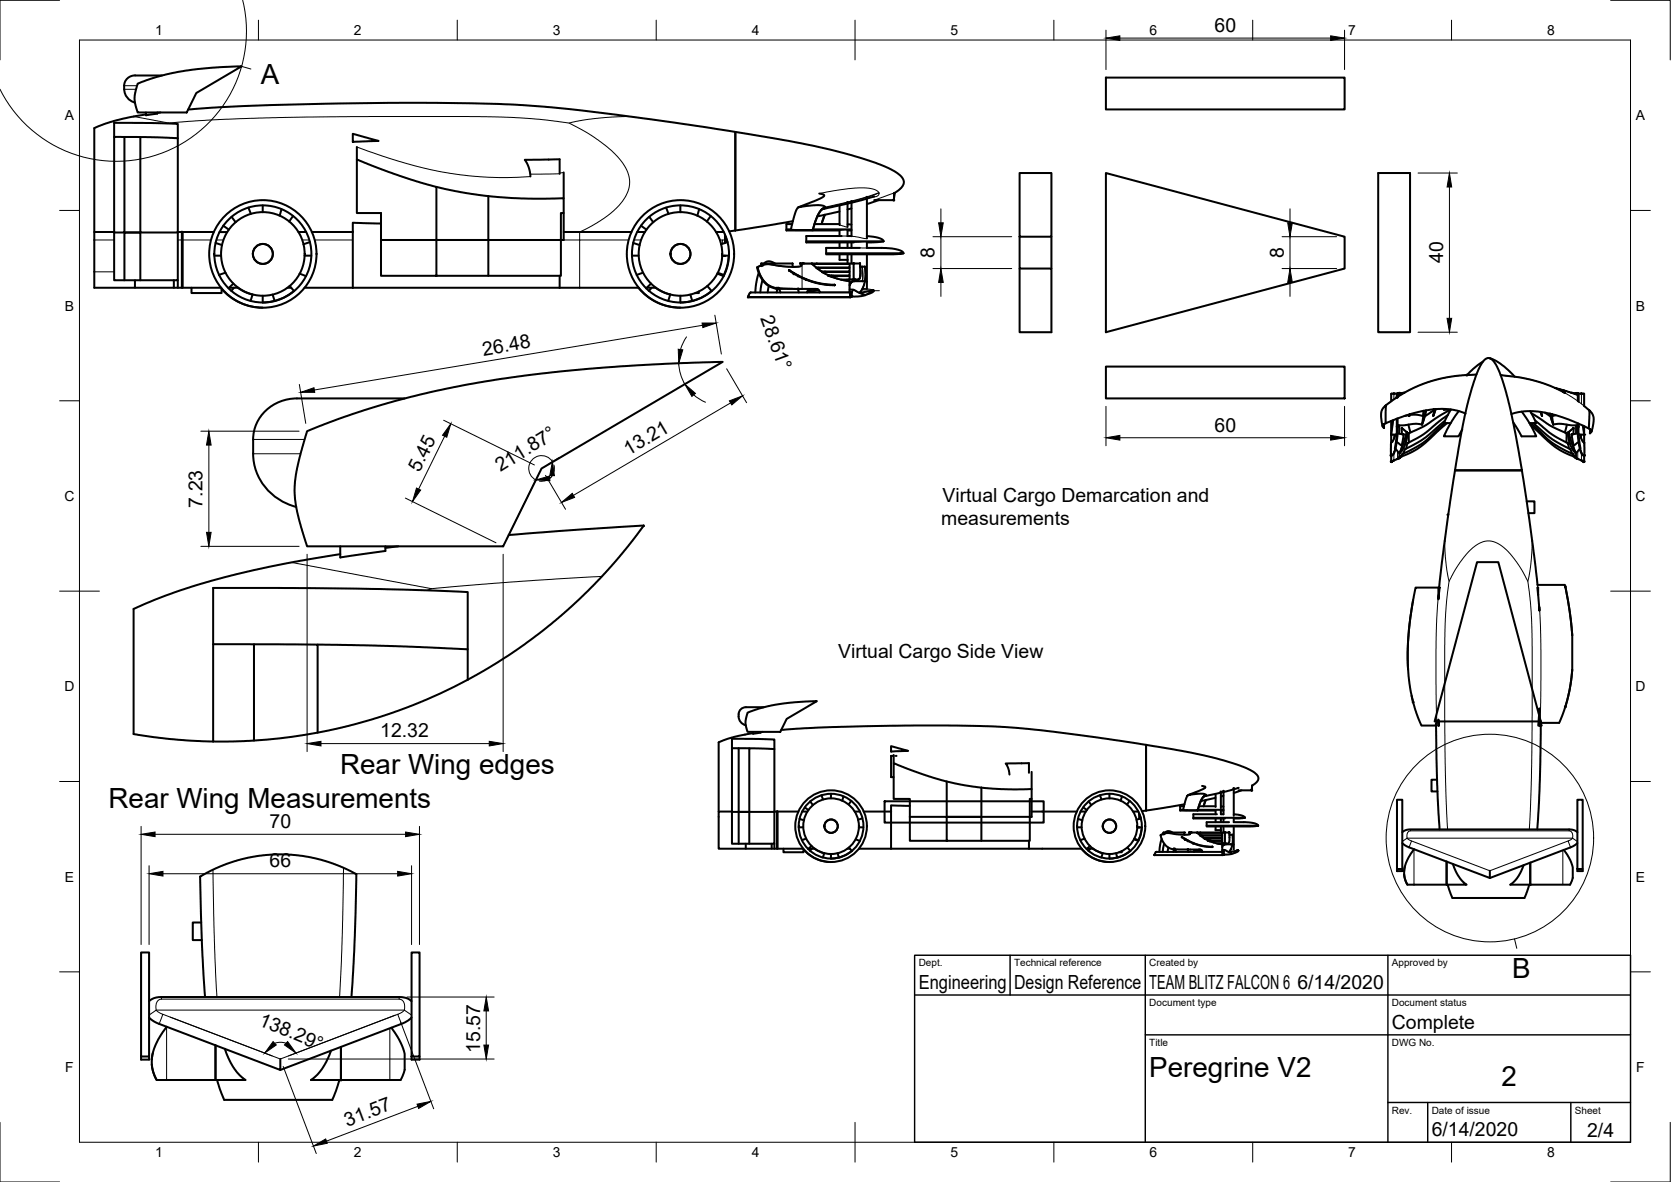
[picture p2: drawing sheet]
<svg xmlns="http://www.w3.org/2000/svg" width="420mm" height="297mm" viewBox="0 0 420 297" stroke-linecap="round" stroke-linejoin="round" font-family="sans-serif">
<!-- layer: Visible -->
<g fill="none" stroke="#000" stroke-width=".51">
<path d="M34 19h6.7M34 19a2.69 2.69 0 0 0-2.8 2.5M278.1 19.5h60v8h-60zM28.7 34.4h2.6v24h-2.6zM28.7 34.4v-3.5h9l7 .2v3.6M31.2 21.5a3.7 3.7 0 0 0 2.7 4.3M31.3 34.4h4M34.6 21l6-2 5.8-1.2 7.1-.8 7.2-.3-11.3 6.7-2.5 4.9h-12.3l-.8-3.4 .2-1.5zM35.3 34.4l9.4 .3v23.7h-9.4zM36.7 28.3v.7l2.8-.4v-.3M36.7 28.8l-7.2 1.4-3.4 1-2.4 1v26.1M40.3 28.3l-.8 .1"/>
<path d="M47.3 27.5l13.9-.8 24.3-.7 20.9-.2 19.1 .3 6 .3 11.3 1 25.5 3.2a176.6 176.6 0 0 1 16.6 2.7v24.6M88.7 33.6l6.5 1.8-6.5 .3zM89.7 36.9v3.2M28.7 58.3h-5v14h31.9M28.7 58.4v12h16v-12M31.3 58.4h4M44.7 58.3h1M45.9 58.3v14M45.9 58.3l-.2-.1v14.1M45.9 58.3h7.8M55.2 58.3h1.9M56.1 56.7l1.4 1"/>
<path d="M58.2 54.5l1 1.3M62.5 52.2l.6 1.5M66.1 51.6v1.7M70.8 52.6l-.5 1.6M73.7 54.3l-1 1.4M75 58.3h2M78.4 58.3h10.3M95.8 56.2l-7.1-.2v16.3M109.7 47l6.1 1.3 7 1M122.8 49.3l8.3 .6 10.6-.1v3.7h-.7v6.8M122.8 49.3v11M140.7 43.7v-3.7l-8.7 .2 .9 1.7 .5 2.5"/>
<path d="M141.7 43.3v6.5M141.7 58.3h17.1M141.7 53.5v6.8h-.7M160.2 58.3h2M161.2 56.7l1.3 1M163.2 54.5l1.1 1.3M167.5 52.2l.6 1.5M171.1 51.6v1.7M175.8 52.6l-.5 1.6M178.7 54.3l-1 1.4M180 58.3h2M182.3 59v2.1"/>
<path d="M182.3 59.2l.6 1.7M184.9 57.9l-1.6 .3M198.9 57.6h-1.2v.3h13.4v1.4M199.2 56.3h-1.5v1.3M199.4 55.6l-14.5 2.3M200.7 52.1l-.8 1.6-1 4 5.4 .1M204.4 57.6h9.7M204.8 56.3h6.3M206 48.6l1 .3 .2 .3-1.5 .9-5 2 4.7-.6 1.6 .2 .5 .4M207.4 54l-.8 2.3M207.5 52.1l-.1 .3-.8 .2M207.5 52.1l-.7 .3-1 1.3-1.5 4.1 1.6-4.2 .7-.9 .9-.5"/>
<path d="M211.1 53.1l-5.6 1.3M211.1 51.6v5M211.6 59.3h-8.9v1.3M213.1 57.9h1M213.1 56.4h1M213.1 51.2v5.9M214.1 51v8.3h-1v-1.6M214.1 52.4l-1 .2M218 59.3l2.9 .5 .9 .4 .4 .4M218 49.9v10M219.8 49.4l-5 1.4-7.6 1.7M219.8 50.3h4.9l.2-1.8-.2 1.8"/>
<path d="M220.9 50.3l-2.9 1M224.9 48.5l1.4-1 .7-.9a2.38 2.38 0 0 0-1.4-3.1l-2.5-1.4-3.2-1.3-5.8-1.8-5.2-1.4-10.4-2.2-13.6-2.2v24.7M256.4 43.5h8v16h-8zM256.4 59.5v8h8v16h-8v-16M264.4 59.5v8M278.1 43.5l60 16v8l-60 16zM346.5 43.5h8v40h-8zM31.3 70.4v-12h4v12M33.9 70.4v1.9M43.7 70.4v1.9M44.7 70.4v1.9M48.2 72.3v1.3h7.5v-1.1"/>
<path d="M53.9 64.2h1.7M54.2 61.1l1.6 .5M55.7 72.6a13.5 13.5 0 0 0 10.3 4.7M56.7 68.5l-1.6 .6M57.6 72.3h2.3M58.7 71.3l-1.3 1.2M58.8 72.3l-.7 .8M59.8 72.3l2 1.2 1.7 .5M63.5 74l-.5 1.6M66.1 74.3v1.7M68.5 74l.6 1.6M72.3 72.3h.9"/>
<path d="M72.8 71.9l1.2 1.3M73.9 73.1a12.2 12.2 0 0 1-7.8 2.9M75.3 68.8l1.6 .6M76.6 64.2h1.7M76.6 72.3h12.1M77.9 60.8l-1.6 .6M88.7 72.3h52M95.8 60.3v-6.8h-6.1v-13.4l10.7 4 9.3 2.9v13.3M109.7 60.3h13.1v9M109.7 60.3h13.1M122.8 60.3h18.2M140.7 72.3h19.9"/>
<path d="M140.7 69.3v3M141 60.3v9h-45.2v-9h13.9v9M158.9 64.2h1.7M159.2 61.1l1.6 .5M160.5 72.3a13.5 13.5 0 0 0 10.6 5M161.7 68.5l-1.6 .6M162.6 72.3h2.3M163.7 71.3l-1.2 1.2M163.9 72.3l-.7 .8M164.8 72.3l2.1 1.2 1.6 .5M168.5 74l-.5 1.6M171.1 74.3v1.7"/>
<path d="M173.6 74l.5 1.6M175.7 73.2v.4h-.9M177.8 71.9l1.2 1.3M178.9 73.1a12.2 12.2 0 0 1-7.8 2.9M180.4 68.8l1.5 .6M180.5 68.5l1.5 .6M181.6 64.2h1.7M181.6 64.3h.1M182.3 64.2l-.7 .1M182.9 60.8l-1.6 .6M183.2 64.2l-.3 2.3-1 2.8M188.1 74.5l-.1 .2"/>
<path d="M188.1 74.5l.2 .1M188.2 74.6l-.2 .1h25.8l-.1-.1M188.7 73.5h.1M188.8 73.5h25l.2 .9M188.8 73.5l-.3 .2-.4 .8M190.5 67.1l.1 .1M190.8 68.6l-.7 2.5-.2 2.4M191.7 70.4l-.5 3.1M192 66.5l-.5-.3 .2 .4M192.1 66.2l1.1-.5 .8 .1 .9 .4M193.3 71.9l-.3 1.6M195.3 72.6h9.8a1.01 1.01 0 0 1 1 .8"/>
<path d="M195.5 72.6l-.2 .9M195.9 72.6l.3 .9M198.4 67.9v.1M198.4 67.9h.1M198.4 68l2.9 1.6 3 1.3 3.1 .6 2.5 .1M198.5 67.9l2.3 1.4 3.1 1.3 2.8 .7 3.2 .3M198.5 67.9h-.1M198.5 67.8l-.1 .1M199.3 66.2h-7.9v.5M199.3 66.2h.1M199.3 66.2v.9M200.7 72.6l.1 .9"/>
<path d="M201.2 66.2h2.9M201.3 66.2l.2 .6-.9 .2-3.8-.1-4-.5-1.1 .2-1.2 .5a2.27 2.27 0 0 0 .5 2l.9 1.5 .8 .9 1.9 .9 .7 .2v-.3M201.3 66.2l.1 .1M201.9 66.2h.1M201.9 66.2v-.1l.3 .1M203.6 72.8l-.4 .2-.3 .5M204.1 66.2h1.3M204.1 66.2l9.5 .1v.9h-8.3M204.2 66.3l1.2 1M204.3 66.3h.1M204.7 72.6l1.1 .3M205.4 66.2h9.2"/>
<path d="M205.4 66.2v.1M205.6 72.7l-.3 .1M205.7 72.8l-.2 .1M205.8 67.2l.1 .1M205.8 72.9l-2.7 .3 .2-.3 .5 .2M206.1 73.4h.1M206.1 73.4l-.1 .1M206.2 68l-.9-.7h8.3v.9h-7M206.2 67.9l.6 .4M207.4 68.2l.3 .2M207.7 63.7h19.5l-2.5 .2h-17zM208.5 69.2h5.1v-.8h-6.9l2 1"/>
<path d="M209 69.2v.2M209.4 69.2l.2 .2M209.8 71.5l.1 .1M209.9 71.7h-.1M209.9 71.6h.1M211.1 63.9v1.4h2M211.1 60.9v1.4M211.5 70.3h2.1v-.9h-5.1l2.9 .9 2.2 .4M213.1 60.9v1.4M213.1 63.9v2.3M213.6 70.6l.1 2.9M213.6 70.3l-1.6 .1"/>
<path d="M213.6 72.8h1.1l2.3 1.1M213.8 73.7v1M214 74.3h.1M214.1 60.9v1.4M214.1 63.9v2.3M214.1 74.3l.2 .2M214.3 74.5l-.5 .1M214.3 73.2l-.2 1.2-.1-.1M214.6 66.2h.1M214.6 66.2h1.6M214.6 70.2l-1 .1M214.6 66.2l.1 4"/>
<path d="M214.7 70.1h-.1M215 70.1h-.3M216.2 62.3h-8.5v1.4M216.2 66.2h.1M216.3 66.2l.1 2.5-.2 1.3-.4 .2-1.3 .3-.9 1.2 .7-1M216.3 73.5h.1M216.3 67h1.2M216.4 68l-.1 1.3-.2 .8-2 .7M216.9 72.6h.2M216.9 70.7h.5M216.9 70.7h-2.1M217.5 67l.1 2.4a6.9 6.9 0 0 1-1.5 4.2"/>
<path d="M217.5 67h.1M218 60.8v1.5l6.3 .1 2.1 .6 .5 .2 .3 .5M218 63.9v8.7M218.8 73.5l-1.8 .8-2.7 .2M219.6 73.1l-3.4 .5M219.7 73.1l-.4 .4-1.1 .4M219.7 73l-.2-.1-.5 .2M219.7 73h.1M222.2 60.6h-19.5v.3h12M222.2 60.6l-4.2 .3M278.1 92.1h60v8h-60zM351.4 98.9h.3"/>
<path d="M351.4 98.9h-1.6v1.9M351.4 99.7v-.6h-.2v.8M351.4 98.9h.2M352.9 98.7l-.1 .1M353 98.7l-1.4 .2M353.2 98.6l-1.8 .6M371.2 94.1l-6.2 .5-5.7 1.3-2.6 1-3.1 1.5-2.6 1.6-2.7 2M372.9 90.9l-2.6 1.9-1.5 1.5M373.1 90.6l1-.6 1 .3 1.1 1.4 1.3 2.9 1.2 3.8 1.2 5 2.8 14.8h-16.9l1.8-10.2 1.6-7.3 2.1-6.8 .9-2zM374.7 90l2.5 1.3 2.1 1.7 1.6 1.7M377.3 94.3l5.3 .6 3.6 .9 3.6 1.2 3.8 1.8M391 97.5l2.2 .6"/>
<path d="M393.1 98.4v.1M393.2 98.4l-.1 .1M393.2 98.1h.1M393.2 98.4h.1M393.3 98.4v.2M393.3 98.4v.3M393.3 98.1l3.4 1.1M395.1 98.7l1.3 .2M395.1 98.7h.1M395.3 98.8h.1M396.4 98.9h.1M396.5 98.9h.2"/>
<path d="M396.7 98.9l1.6 .1M396.7 98.9h.1M398.3 99v3M77.2 108.4l11.5-4.4 10.4-3.2 11.1-2.7 11.8-2.3 14.4-2 11.7-1.1 15.9-1.1 17.7-.7-45.5 26.8-9.7 19.6h-49.3l-2.4-8.5-.6-3.5-.1-1.8 .1-2.5 .5-3.4zM101.8 100.1h-27.1a10.7 10.7 0 0 0-11.1 10.3 18.6 18.6 0 0 0 1.1 8.7 14.5 14.5 0 0 0 9.8 8.3M348.4 106.4l-.8 .4v.3l.4 .5v-1.1M349.7 114.4l.1 .2M349.8 111.2v.1M349.8 114.4h-.1M349.8 109.2h1.4M349.8 116l.1 .1M349.8 109.2h.1"/>
<path d="M349.8 105.8v3.3M349.8 109.2v2M349.8 114.6v1.4M349.9 116.1h.1M350 116.1h-.1M350 116.1h.1M350.3 105.6l-.5 3.6M350.4 115.6l-.4 .5M350.5 115.7h.1M350.9 109.2l-.6 1.5-.5 .5-.1 3.2M351.2 111.1l1.4 .9-.7 1.8-1.1-.9M351.2 105.2l.1 2.1 .1-.2"/>
<path d="M351.2 105.3v.1M351.2 105.4h.1M351.2 107.2v2.3l-.5 3.2M351.2 105.3h.1M351.4 115.3l-.9 .4M351.4 108.9l1.5 .3-.5 2.8M351.4 105.2v3.7l-.3 3-.5 1.9-.4 .6-.4 .2M351.7 115.2l-.3 .1M351.7 115.1v.1M351.7 115.2h.1M351.8 115.1h.1M351.8 115.1l-.1 .1"/>
<path d="M351.9 114.9l-.1 .2M351.9 114.9v.1M352 115h-.1M352.4 107.6l.1 1.5M352.5 107.6l1.2 1M352.5 107.6h.1M352.5 114.7l-.5 .3M353.3 111.7l.4-1.7 .1-1.3v1l-.5 1.9-.6 1.4-.8 .8M353.7 108.6l-.9 3.3-.9 2M353.7 108.6h.1M353.8 108.6h.1M354.1 106.7l.5 2"/>
<path d="M354.4 104.3l-1.2 .2M354.4 104.3l1.9-.1 1.6 .4M354.5 104.1l-.2 .5M358 103.2l-.2 1.4M358 103.2l-.5 3.5 1.1-3.6-1.1 3.6-1.7-.2-2.9 .4-1.5-.1M360.5 103.1l-2.3 1.5M360.5 103.2v.3M360.6 102.9l-.1 .3-.1-.3M360.9 102.8l-.5 1.7 .2-1.6M361 102.8l-.6 1.7M363.2 102.8l-.1 .2h1.7M363.3 106.3l-5.1 4.7-2.9 1.8-2.7 1.3-.7 .8"/>
<path d="M363.3 105.7l-5.5 4.7-4.4 2.4-.6 1.2M363.9 106.3l-6.8 6-2.3 1.4-2.9 1.2M364 104.3l-5.9 4.8-4.2 2.2-.3 1.4M364.7 103l-2.5 1.3-4.2 2.8-3.7 1.7-.1 2.4M364.8 102.9l-1.7 3.4h1.7M366.8 103.3l-1.7 2.5-2 3.9h2.8a.96 .96 0 0 0 1.3-.9l.5-.9M368.5 103.9l-1.8-.6-1.6-.4-2.2-.1-2.7 .1-5.4 1.1-6.4 2.4 .1-4.6-.9 .9-.3 1v1.3l.3 2.1M382.6 103.4l1.8 2.7 1.9 3.6h-2.9a1 1 0 0 1-1.3-1l-1.6-2.6M382.7 118.2l1.8 12.2 2.1 16.6h6.9l1.2 6.7 .6 5.9M382.7 118.2h-16.7a435.1 435.1 0 0 0-4.2 29.5M384.7 103.3l1.6 3h-1.7M384.8 106.3l5.3 4.9 2.7 1.6 2.7 1.3 .7 .8-2.9-1.2-2.4-1.5-6-5.4"/>
<path d="M385.1 103.9l5 3.3 3.7 1.6 .1 2.4M385.5 106.3l4.8 4.1 4.5 2.4 .5 1.2M386 105.7l4.5 3.7 3.7 1.9 .3 1.4M387.3 103.5l.5 1-.4-1M387.6 103.6l.2 .9M388.5 103.7l1.4 .9M390.2 104.1l.4 2.6-.9-2.7 .9 2.7 1.7-.2 2.9 .4 1.5-.1M390.2 104.1l.1 .5M391.2 104.3l-1 .3M394 106.7l-.5 2M394.3 108.7l.1 1 .4 1.9 .6 1.4 .8 .8M394.4 108.6h.1"/>
<path d="M394.4 108.6h-.1M394.4 108.6l1 3.4 .8 1.9M395.6 114.7l.6 .3M395.6 107.6l-1.3 1.1 .2 1.8 .3 1.2M395.7 107.6l-.1 1.5M395.7 107.6h.1M396.2 115l.1 .1M396.2 115h.1M396.3 115.1h.1M396.3 115.1l.1 .1M396.4 115.1v.1M396.4 115.2h.1"/>
<path d="M396.4 115.2l.3 .1M396.5 109l-1.3 .2 .5 2.8M396.7 115.3l1 .4M396.7 100.8v-1.7h.2v1.9M396.7 106.4v2.8l.4 3 .5 1.7 .7 .7M396.9 106.5v.8l-.2-.2M396.9 107.2l.1 2.4 .4 3.1M396.9 111.1l-1 .7a.54 .54 0 0 0-.3 .5 .54 .54 0 0 0 .2 .5l.4 1 1.1-.9M397.3 109.2l.5 1.5 .6 .5v3.2M397.6 115.7l.6 .4M397.7 115.6l-.1 .1M398 107l.3 2.2"/>
<path d="M398.2 116.1h.1M398.2 116.1l.1-.1-.1 .1M398.3 109.2h.1M398.3 107.1v2M398.3 109.2v2M398.3 114.6v1.4M398.3 114.4h.1M398.3 109.2h-1.4M398.4 102.1l1.2 1M398.4 111.2l-.1 .1M398.4 114.4l-.1 .2M399.5 107.7l.7 .5-.4 .7v-1.1"/>
<path d="M399.6 103.1l-.1 4.6-5-2.2-5.7-1.8-2.3-.3-2.6-.1-1.9 .2-2 .5M399.6 103.1l.8 1 .3 .9-.1 1.4-.4 2M399.6 103.1l.2 .2M85.6 139.3l-13.6 2.3-15.1 3.4-6.3 1.7-6.8 2.2-4.9 1.8-5.3 2.3v31.5l9.4 1.2 10.6 .6M85.6 137.3v2.8l11.3-1.6v-1.2M100.1 137.3l-3.2 .4M127.9 134.5l34-2.4-4 5.2-4.9 5.8-5.3 5.5-4.8 4.5-6.2 5.2-6.2 4.6-6.2 4-6.7 3.9M364.2 129.3l-.3 .1h.3M383.9 126h1.9v3h-1.5M355.3 150.8l-.7 4.7-.6 5.8 .1 6.9M361.7 147.7h-4.8a.79 .79 0 0 0-.9 .1 .79 .79 0 0 0-.3 .8l-.8 4.7-.6 5-.4 5.3 .1 3.7 .4 4.3 .6 3.6 .9 3.3 1 2.7a1.29 1.29 0 0 0 1.8 1.1h2.6M361.7 147.7h.3l-.3 2.9z"/>
<path d="M371.4 141.3h5.3l10.7 40h-26.7zM386.5 147.7h.3v1.8zM386.8 149.5l.3 4v-.9M393.6 147.5l1 5.4 .7 6.7M395.3 159.6v8.7M53.6 161.9v-14.1l42 .2 22 .8v14.4M63.9 161.9l16 .1v22.1M79.9 162l19.5 .4 18.2 .8v7.6M117.6 170.8l-8.6 4.2-9.1 3.7-10.8 3.3-7.9 1.9a126.1 126.1 0 0 1-19.4 2.3l-8.2 .1M185.7 179.5a2.45 2.45 0 0 0 1.8 2.8M188 179.1l2.8-1 4.2-1 4.6-.6 5.8-.3-7.6 4.5-1.6 3.2h-8.2l-.5-2.1 .1-1.2zM192.1 177.7h-4.5a1.78 1.78 0 0 0-1.9 1.7"/>
<path d="M354.9 174.8l.4 1.7M387.1 178v4.3h-.3zM395.3 168.3l-.4 3.9-.6 2.8-1.8 5.7a.92 .92 0 0 1-1.1 1h-4.2M395.3 168.3l-.6 5.1-1.1 4.2M63.9 186.1v-24.2h-10.3v24.4M184 188h1.7v16h-1.7zM184 188v-2.3h6.7l4 .1v2.4M185.7 188l2.7 .1M188.4 188.1l6.3 .1v15.8h-6.3zM189.4 183.9v.5l1.9-.3v-.2M189.4 184.3l-4.8 .9-3.9 1.3v17.4M191.8 183.9l-.5 .1"/>
<path d="M196.4 183.4l9.3-.6 11.6-.3 12.7-.2 16.2 .1 12.2 .8 18.7 2.3a79.6 79.6 0 0 1 11.1 1.8v16.4M206.5 199.8l.4 1.1M208.9 199.5v1.1M224 187.5l4.3 1.2-4.3 .2zM224.7 189.7v2.1M224.7 190h-.7v5.3h.7M225.2 190h.2M238 196.4l4.4 .9 4.4 .6M246.8 197.9l5.1 .4h7.5v2.5h-.5v4.5M246.8 197.9v7.4M258.7 194.2v-2.4l-5.8 .1 .7 1.3 .2 1.5M259.4 194v4.3"/>
<path d="M276.6 199.8l.4 1.1M279 199.5v1.1M298.7 199.8l-.5 1.1-.7 2.6 3.6 .1M302.2 197.5l.7 .2 .2 .2-.9 .6-3.5 1.3 3.2-.4 .9 .1 .5 .3M303.3 199.8l-.1 .2-.5 .2M303.3 199.8l-.6 .3-.5 .7-1 2.8M303.3 199.9l-.7 .3M305.6 199.5v3.3M307 199.2v3.9M307.6 200l-.6 .2M307.6 199v5.6M310.2 198.4v6.6"/>
<path d="M311.4 198l-3.1 .9-5.3 1.2M311.4 198.6h3.3l.1-1.2-.1 1.2M312.2 198.6l-2 .7M314.8 197.4l1.4-1.2 .2-.5-.1-.6-1.1-1.1-2.5-1.2-5.1-1.7-4.9-1.3-14.5-2.6v16.5M361.1 182.3l.3 14.7 .6 11.4M361.3 181.1l-.3 1M361.4 195.9h-1.5v3h1.5M361.7 180.8l.1 1.5h-.1zM387.2 180.9l.1 .3M387.4 182.3l-.2 13.9-.7 12.2M387.4 181.7l.2 .6h-.4M184 203.9h-3.3v9.4h21.3"/>
<path d="M184 204v8h10.7v-8M185.7 212v-8h2.7v8M185.7 204h2.7M187.5 212v1.3M194 212v1.3M194.7 203.9h.7M194.7 212v1.3M195.4 203.9v9.4M195.4 203.9h.1M195.5 203.9v9.4M195.5 203.9h5.2M197 213.3v.9h5v-.8"/>
<path d="M200.8 207.9h1.2M201 205.8l1.1 .3M201.7 203.9h1.3M202.1 213.5a9 9 0 0 0 6.8 3.1M202.3 202.9l.9 .6M202.7 210.7l-1.1 .4M203.3 213.3h.8a1.64 1.64 0 0 1 1.6 .5l1.6 .6-.4 1.1M203.7 201.4l.7 .9M204 212.6l-.8 .8M204.1 213.3l-.4 .5M210.6 214.4l.3 1.1M212.1 200.1l-.3 1.1"/>
<path d="M213.1 213.3h.6M213.4 213l.8 .8M214 201.3l-.6 .9M214.2 213.8a8.1 8.1 0 0 1-5.2 2l-.1-1.2M214.9 203.9h1.3M215.1 210.9l1.1 .4M215.9 213.3h8.1M215.9 207.9h1.2M216.8 205.6l-1 .4M217.2 203.9h6.8M222.4 201.4h40v5.3h-40zM224 213.3h34.7"/>
<path d="M228.8 205.3v-4.5h-4.1v-9l7.5 2.9 5.8 1.7v8.9M228.8 202.5l-4.8-.1v10.9M238 205.3h8.8v6M238 205.3h8.8M246.8 205.3h12.1M258.7 213.3h13.3M258.7 211.3v2M258.9 205.3v6h-30.1v-6h9.2v6M259.4 203.9h11.3M259.4 200.8v4.5h-.5M270.8 207.9h1.2M271 205.8l1.1 .3"/>
<path d="M271.7 203.9h1.3M271.9 213.3a9 9 0 0 0 7.1 3.3M272.4 202.9l.9 .6M272.7 210.7l-1.1 .4M273.3 213.3h.8a1.64 1.64 0 0 1 1.6 .5l1.6 .6-.4 1.1M273.7 201.4l.7 .9M274 212.6l-.8 .8M274.2 213.3l-.5 .5M280.6 214.4l.3 1.1M282.1 213.9v.3h-.7M282.1 200.1l-.3 1.1M283.5 213l.7 .8"/>
<path d="M284 201.3l-.6 .9M284.2 213.8a8.1 8.1 0 0 1-5.2 2v-1.2M284.9 203.9h1.3M285.2 210.8l1.1 .3M286 207.9h1.1l-.3 1.8-.6 1.6-1.1-.4M286.4 207.9h-.4M286.4 204.4v1.4M286.4 204.5l.4 1.1-1 .4M288.2 203.7l-1.1 .1M290.3 214.7v.2M290.3 214.7h.1M290.3 214.7v.2h17.2"/>
<path d="M292 209.8h.1M292.1 210.8l-.6 3.3M292.5 209.5a.4 .4 0 0 1 .7-.3h4.1a.39 .39 0 0 1 .5 .1 .39 .39 0 0 1 0 .5M292.7 212l-.3 2.1M292.9 209.4l-.3-.2 .1 .3M293 209.2l.7-.3 1.1 .3M293.8 213l-.2 1.1M295.1 213.5h6.6l.5 .2 .1 .4M295.2 213.5l-.1 .6M295.5 213.5l.2 .6M297.2 210.4h.1M297.2 210.4l2 1.2 2 .8 1.7 .3 1.9 .1"/>
<path d="M297.2 210.3v.1M297.2 210.3h.1M297.2 210.3l1.6 1 2.1 .9 2.1 .5 1.8 .1M297.5 203.5h-.8v.2h8.9v.9M297.7 202.6h-1v.9M297.8 202.1l-9.6 1.6M298.7 213.5l.1 .6M299.1 209.2l.1 .4-.6 .2-5.3-.5-1.5 .6 .4 1.3 .9 1.2 1.1 .8 .9 .3v-.2M299.1 209.2l.1 .1M299.5 209.2h.2M300.7 213.6l-.3 .1-.2 .4M301 209.2h-1.9"/>
<path d="M301 209.2h.8M301 209.2h.1M301 209.3l.8 .7M301.1 209.3h6.2v.6h-5.6M301.1 209.3h.1M301.2 203.6h.1M301.2 203.5h6.4M301.4 213.5l.7 .2M301.4 202.6h4.2M301.8 209.2h6.2M301.8 209.2v.1M302 213.6h-.2"/>
<path d="M302 213.6h-.1M302.1 209.9l.1 .1M302.2 213.7l-1.9 .2 .1-.2 .4 .1M302.4 210.4l-.6-.4h5.5v.6h-4.7M302.4 210.4l.4 .2M302.6 200.2l-.7 1.1-.7 2.3M303.2 201.1l-.6 1.5M303.2 201l-.6 1.6M303.2 210.6l.2 .1M303.4 207.5h13l-1.9 .2h-11.1zM303.9 211.3h3.4v-.6h-4.6l1.4 .6M304.2 211.3h.1"/>
<path d="M304.5 211.3h.1M304.8 212.8h.1M304.8 212.8v.1M305.6 207.7v.9h1.4M305.6 200.5l-3.7 .8M305.6 205.7v.9M305.9 211.9h1.4v-.6h-3.4l3.4 .9M306 204.6h-5.9v.9M307 203.6v1h.6M307 203.7h.6M307 202.6l.6 .1M307 205.7v.9"/>
<path d="M307 207.7v1.5M307.3 212.2l.1 1.9M307.3 213.6h.6l1.7 .7M307.4 214.1h.1M307.4 214.1h-16.7l-.4 .6M307.4 214.1l.2 .6M307.5 214.2v.7l-.1-.1M307.5 214.1h.1M307.6 214.6h.1M307.6 205.7v.9M307.6 207.7v1.5M307.7 214.6l.1 .1"/>
<path d="M307.8 212.2l-.5 .7M307.8 213.9l-.2 .7M307.8 214.7l-.3 .1M308 209.2h1.1M308 211.8l-1.7 .2M308 209.2v2.6M308 211.8h.3M308 209.2h.1M308 211.8h.1M308.1 212.2h1.8M309 206.6h-5.6v.9M309.1 209.2l-.1 2.5-.4 .3-.9 .3"/>
<path d="M309.1 214.1h.1M309.1 209.2h.1M309.1 209.8h.8M309.5 213.5h.1M309.9 212.2l-.3 .9-.6 1.1M309.9 209.8v2.4M309.9 209.8h.1M310.2 205.6v1l4.5 .1 1.2 .4 .5 .4M310.2 204.6l2.1 .4 .7 .5M310.2 207.7v5.8M310.8 214.1l-1.1 .5-1.9 .1M311.2 213.7l-2.2 .4"/>
<path d="M311.3 213.7l-.4 .1M311.4 213.7v.1M311.4 213.8h.1M311.4 213.8l-.3 .3-.7 .2M313 205.5h-12.9v.2h7.9M313 205.5l-2.8 .2M351.3 201h1.3v17.4h-1.3zM351.3 218.4v.5h1.3v-.5M352.6 211.9l1.7 1 20.3 7.7v-1.8M352.6 209.1l.7-.4 1.1-.3h40.4l1.1 .3 .7 .5M353.1 218.9v1.5l.8 1.9h9.8M353.1 219.7l.2 1.4 .6 1.2"/>
<path d="M353.3 217.8l-.2 1.1M355.6 213.4l-1.8 2.8-.6 1.7-.1 1M363.7 216.5v5.8M365.3 217.1l1.5 3.1 .9 1.3 1.1 .8h-5.1M383.1 217.4l-1.3 2.8-1.3 1.5-.7 .6h5M384.8 216.8v5.5M393.2 213.6l1.6 2.6a7.3 7.3 0 0 1 .7 4.4l-.7 1.7h-10M396.6 201h1.4v17.4h-1.4zM396.6 218.4v.5h1.4v-.5M396.6 211.9l-1.7 1-20.3 7.7M35.5 239.4h2v26.1h-2zM50.6 231.8h-2.1v4.4h2.3"/>
<path d="M103.5 239.4h2v26.1h-2zM364 222.3l1.2 3.4h18.1l1.2-3.4M37.5 255.7l1.3 1.1 1.1 .4 30.6 11.7v-2.8M37.5 251.6l1.2-.8 1.6-.2h60.3l1.6 .2 1.3 .8M41.9 258l-1.3 1.9-1.4 2.6-.7 1.8-.3 2M51.6 250.6l-.8-13.3-.5-17 5.1-2.6 4.4-1.5 4.6-1 5.6-.5 5.8 .4 4.9 1 4.9 1.6 3.9 1.9a416.5 416.5 0 0 1-1.1 31M98.4 258.3l1.8 2.7 1.2 2.5a6.6 6.6 0 0 1 .3 3.3v2l-1 2.6h-15M103.5 255.7l-.9 .7-1.5 .8-30.6 11.7M35.5 265.5v.8h2v-.8M38.2 267.4a9.4 9.4 0 0 0 1.2 4M38.4 264.6l-.2 1.7M54.6 271.4l1.8 5h27a10.7 10.7 0 0 0 1.6-4l.3-1"/>
<path d="M56.5 263.6l.9 2.2 1.6 2.9 1.6 1.8 1.1 .9h-7.5v-8.7v8.7h-14.8a9.7 9.7 0 0 1-1.2-4v-1.1M83.2 264l-.1 .4a13.1 13.1 0 0 1-4.9 7h7.5M85.7 263.1v8.3M103.5 265.5v.8h2v-.8"/>
<circle cx="66.1" cy="63.8" r="13.5"/>
<circle cx="66.1" cy="63.8" r="10.5"/>
<circle cx="66.1" cy="63.8" r="2.51"/>
<circle cx="66.1" cy="63.8" r="12.2"/>
<circle cx="171.1" cy="63.8" r="13.5"/>
<circle cx="171.1" cy="63.8" r="10.5"/>
<circle cx="171.1" cy="63.8" r="2.51"/>
<circle cx="171.1" cy="63.8" r="12.2"/>
<circle cx="209" cy="207.6" r="9"/>
<circle cx="209" cy="207.6" r="7"/>
<circle cx="209" cy="207.6" r="1.68"/>
<circle cx="209" cy="207.6" r="8.1"/>
<circle cx="279" cy="207.6" r="9"/>
<circle cx="279" cy="207.6" r="7"/>
<circle cx="279" cy="207.6" r="1.68"/>
<circle cx="279" cy="207.6" r="8.1"/>
</g>
<!-- layer: Visible Narrow -->
<g fill="none" stroke="#000" stroke-width=".25">
<path d="M31.2 21.5h3.3M31.2 22.4h3M33.6 29.3l7 1.3a11.7 11.7 0 0 0 5.2 0l9.3-.6 10.3-.3 27.6-.4 33.1 .1 7.5 .4 6.5 .7a12.8 12.8 0 0 1 6.8 2.5l5.3 3.6 2.4 2 1.5 1.8 1.3 1.9 .7 1.7 .2 1.7-.1 1.4-.5 1.4-1.1 1.9-2.3 2.5-4.3 3.2-4.2 2.2v2h-4.1M42.4 30.9l-.2 .1M89.7 36.9l8 2.8 6.8 2 6.7 1.5 6 .9a81.8 81.8 0 0 0 16.2 .3M158.3 29.3l-4.3 .1-4.6 .4-6.3 1.1M140.7 43.7l-7.4 .1M141.7 43.3l-1 .2M198.9 57.7h5.5M206 48.6l7.3-1.2 4.4-.2 2.2 .4 1.1 .8v.5l-.3 .3-1.3 .3M211.1 56.6l2 .5M211.6 59.3h1.5"/>
<path d="M213.1 57.7l-2 .2M214.1 59.4l3.9 .5M221 48.5l-5.5 1.7-8 1.9M221 48.6l-4.8 1.5-8.7 2.1M224.9 48.5l-5.1 1.8M23.7 68.3h5M23.7 60.3h5M44.7 60.3h1M45.9 60.3h7.1M54.4 60.3h1.8M76 60.3h1.8M79.1 60.3h9.6"/>
<path d="M158.1 60.3h-12.3v12M159.4 60.3h1.8M181 60.3h.6M181.6 64.2v.1M182.2 60.3h-.6v1M182.2 64.2v.1M182.3 60.3l-.1 .8M188.2 74.5h25.6M188.8 73.5l-.5 1h25.4v-1M188.8 73.5h.1M190.4 67.2l.5 1.6 .6 1.1 .8 1.1 1.2 1 2 .5 6.2 .1M190.6 67.1l.3 1.3 .9 1.8 1 1.1 .9 .6 1.7 .5 6.3 .2"/>
<path d="M198.4 68l3.3 1.9M198.5 67.9l3.2 1.8M199.3 66.2v.9M200.7 72.6l.1 .9M201.3 66.2h.4l-.3 .1M201.4 66.9h.1M201.4 66.3l.2 .4M201.4 66.3l.2 .3-.2 .3-1.1 .2-3.5-.1-3.5-.5-1.4 .1-.8 .3a.55 .55 0 0 0-.5 .4 .55 .55 0 0 0 .2 .6l.5 1.3 .8 1.2 .9 .9 1 .6 1.3 .4 6.4 .3M201.7 69.9h.1M205.1 72.5v.1M205.1 72.5a.89 .89 0 0 1 1 .9M205.5 72.7l-.2 .1"/>
<path d="M205.7 73l-2-.3-.5 .3-.3 .5M209 69.3v.1M209.8 71.5l-4.4-.5-3.7-1.3v-3.4h2.6l2 1.8 2 1.2 2.4 .9 2.9 .5v2.7M209.8 71.7a18.6 18.6 0 0 1-8.1-1.8v2.6h3.4M209.8 71.5v.1M209.9 71.6l-2.7-.2-2.9-.6-3-1.2-2.9-1.7 2.7 1.6 3 1.2 2.6 .7 3.2 .2M213.6 73.4l-7.6 .1M213.6 73.4h.1M213.6 70.7h.1M213.6 70.6v.1M213.6 73.4l.1 .1M213.7 73.5h.1"/>
<path d="M213.7 73.5l.1 .1M213.8 73.5l.1 .1M213.8 74.2h.1M213.8 74h.1M213.8 73.5h.1M213.8 73.7h.1M213.8 73.6v.9zM213.9 74.2v.4l.1-.4v.3M213.9 74v.2M213.9 73.7v.3M213.9 73.7l.1 .2M213.9 73.6l-.1 .1"/>
<path d="M213.9 73.6h.1M214 74.2h-.1M214 73.9h-.1M214 73.9v.3M214 73.9h.1M214 74.5h.1M214 74.4h.1M214 74.5h.3M214.6 66.2v4M216.2 62.3h1.8M216.2 66.2l.1 2.5-.1 1.2-.3 .3-1.4 .3-.9 1.1M216.2 66.2l.1 2.7-.1 .9-.3 .4-1.5 .4-.8 1.1"/>
<path d="M216.2 66.2l.1 2.9-.1 .8-.4 .3-1.3 .3-.9 1.2M216.2 73.5h.1M216.7 67l.2 1.7-.1 2M216.7 72.8l2.4 .2M216.8 67l.2 1.7-.1 2M216.9 72.6l2.6 .3M217.1 72.6h.9M217.4 70.8h.6M217.4 70.7l-.4 1.6-.9 1.3 .9-1.3zM217.4 67l.2 1.7-.2 2M217.5 67l.1 2.1-.1 1.6M218 60.8l-3.3 .1"/>
<path d="M219.6 73.1h.1M219.6 73.1l-1.2 .7M219.7 73.1h1.4M219.7 73.1l-1.8 .8-.6 .1-2.7-1.1-.4 .4-.1 1.1M219.7 73.1h-.1M350.5 99h-.7M350.5 99v1.4M350.5 98.9v.1M351.2 99v.9M351.2 99h.2M351.2 99v.1M351.2 99h.1"/>
<path d="M351.4 99l.1 .2M351.4 99h-.9M351.4 99l-.1 .1M351.4 99h.1M351.4 99v.1M351.4 98.9l.1 .1M351.5 99h-.1M351.7 98.9h.1M351.7 98.9l-.3 .1M351.7 98.8l.1 .1M351.7 98.8h.1M351.7 98.8h.2z"/>
<path d="M351.8 98.9l-.4 .1M351.8 98.9v.2M351.8 98.9h.1M351.9 98.9h-.1M351.9 98.9v.2M351.9 98.8v.1M352.6 98.9h-.7M353 98.7h-.1M353.2 98.7l-1.8 .5M353.2 98.6l-1.8 .6 1.8-.6M371.2 94.1l-6.1 .5-3.6 .7-2.7 .8-5.2 2.3-3.1 2-2 1.4M377.3 94.3l6.1 .8 5.7 1.6 3.2 1.4 2.8 1.6 4.5 3.4"/>
<path d="M393.2 98.4h.1M393.2 98.1h.1M394.6 98.5l-3.6-1 5.7 1.7M395.1 98.7h.2M395.6 98.9h.6M396.2 98.9h.1M396.2 98.9v.2M396.2 98.8v.1M396.2 98.8l.2 .1zM396.3 98.9v.2M396.3 98.9h.1M396.4 98.9l.3 .1"/>
<path d="M396.4 98.9v.2M396.4 98.9h.3M396.4 98.8h.1M396.4 98.8l-.1 .1M396.5 98.8l-.1 .1M396.5 98.8h.1M396.7 99v.1M396.7 99h.1M396.7 98.9v.1M396.7 99v.2M396.7 99h.3v2M396.7 99h.9"/>
<path d="M396.7 99l.1 .1M396.9 99v.1M397.6 99h.7M397.6 99v2.5M397.7 98.9l-.1 .1M63.6 110.4h13M63.6 114h12M348 106.5v1.1M349.8 109.2h1.4M349.8 115.9h.1M349.8 115.9l.1 .1M349.9 116.1h.1"/>
<path d="M350.3 105.6l-.5 3.6h1.4M350.4 115.6l-.6 .4M350.5 114v1.6l1-.3M350.5 115.7l-.6 .4M350.5 109.2v1.1M350.5 115.6v.1M350.9 109.2l-.7 1.6-.4 .5v3.1l.5-.5 .4-1.2M351.2 105.2v1.8M351.2 107v1.4M351.2 109.2h.1M351.2 109.1h.1M351.2 108.9v.3"/>
<path d="M351.2 105.4h.1M351.2 107h.1M351.3 107v2.5l-.5 3.3-.3 1.1-.7 .6M351.3 107l-.1 3.1-.4 2.7-.4 1.2-.7 .5M351.3 105.2v.2M351.3 105.3l-.1 1.7M351.4 107v2.4l-.5 3.3M351.4 105.4h.1M351.4 108.9l1.5 .3M351.4 113.4v1.8l.3-.1M351.4 105.4l-.1 1.6M351.4 106.8v.9"/>
<path d="M351.8 115.2h.1M351.8 106.9v2.1M351.8 113.8v1.3M351.8 115.1h.1M351.8 113.8v1.2l.1-.1M351.9 113.8v1.1l.3-.1M351.9 106.9v2.1M352 114.9h-.1M352 114.9v.1M352.5 107.6l1.2 1zM352.5 107.6l.3 .2M360.8 103.3l-.1 .2"/>
<path d="M360.9 103.1l-.1 .3M387.4 103.5h.1M394.4 108.6l1.2-1zM395.6 107.6l-.2 .2M396.2 113.8v1.1l-.3-.1M396.2 106.9v2.1M396.2 114.9l-.1 .1M396.2 114.9h.1M396.2 114.9l.1 .1M396.3 115l.1 .1M396.3 106.9v2.1M396.3 113.8v1.2"/>
<path d="M396.3 115v.1M396.4 115.1l.3 .1M396.4 106.9v2.1M396.4 113.8v1.3M396.4 115.1h.1M396.7 108.9l-1.5 .3M396.7 115.2l.9 .4M396.7 106.8v.9M396.7 113.4v1.8M396.7 115.2v.1M396.8 106.4l.1 3.4 .4 2.4 .4 1.7 .7 .6M396.9 106.4v.6"/>
<path d="M396.9 107h.1M396.9 108.9v.3M396.9 106.5v.5M396.9 107v1.4M396.9 109.2h1.4M396.9 109.1h.1M396.9 109.2h.1M397 109.2h-.1M397.2 112.7l-.4-2.9-.1-2.8 .2 2.9 .4 2.8 .4 1.4 .7 .4M397.3 109.2l.6 1.6 .4 .5v3.1l-.5-.5-.4-1.2M397.6 115.6v.1M397.6 115.7l.6 .4"/>
<path d="M397.6 109.2v1.1M397.6 114v1.6M397.7 115.6h.1M397.7 115.6l.6 .4M398 106.9l.3 2.3h-1.4M398.2 116.1h.1M398.3 115.9h.1M398.3 115.9l-.1 .1M399.8 107.8v1.1M363.3 135.9l.1 3.9 .6 4.8a6.7 6.7 0 0 1 0 4l-.5 5.8-.2 7.7 .1 29.4 .6 16.9M385.3 135.9l-.4 6.2-.7 4M73.3 141.3l35.2 6.6-1.1 .5"/>
<path d="M151.4 144.9l-23.3 1.4-19.6 1.6M361.7 149.5l-.6 11.7 .2 19.9M364.4 146.1l2.3-4.2 2.5-3.2 2.5-2 1.1-.5 1.2-.3 1.2 .1 1.2 .5 2.4 1.7 2.6 3.1 2 3.3a10 10 0 0 1 1.2 5.2l.6 9.3 .1 20.7-.3 17.4-.5 11.2M386.6 147l.1 .7M387 152.6l.3 3.9 .2 7-.3 17.5M361.3 181.1v.4M361.3 181.5v.8M361.3 181.5l-.3 .6M387.2 181v1.3M387.2 180.9v.1M387.2 181l.1 .2M53.6 218.6l.3 17.5 .6 14.5"/>
<path d="M86.4 218.1l-.4 20.3-.6 12.2M352.6 211.5l.8-.6a.52 .52 0 0 1 .5-.2 .52 .52 0 0 1 .4 .4l.6 .2-.6 1.6M354.7 208.4v.4l-.6 .2-.2 .4-.1 1.2h41.6l-1.1 .7 .6 1.6M354.7 208.8h39.8M354.9 211.3l19.7 7.5 19.7-7.5M355.5 213.5v8.8M393 213.7v8.6M394.5 208.4v.4l.7 .4 .3 .8a.97 .97 0 0 0 .7 1.2l.4 .3M37.5 255.1l1.1-.8a.63 .63 0 0 1 .6-.4 .63 .63 0 0 1 .6 .4l1.2 .6-1 2.4M40.6 250.6v.5l-.8 .3-.4 .6-.2 .8 .1 1h62.4l-.6 .5-1.1 .6 .9 2.4M40.6 251.1h59.8M41 254.9l29.5 11.2 29.5-11.2"/>
<path d="M41.9 258.1v13.3M98 258.4v13M100.4 250.6v.5l.6 .2 .4 .4 .3 1.1a1.36 1.36 0 0 0 1.1 1.8l.7 .5"/>
</g>
<!-- layer: Visible -->
<g fill="#000" stroke="#000" stroke-width=".25">
<circle cx="204.4" cy="57.8" r=".24"/>
<circle cx="213.1" cy="50.9" r=".24"/>
<circle cx="214.1" cy="50.7" r=".24"/>
<circle cx="218" cy="49.6" r=".24"/>
<circle cx="224.7" cy="50.3" r=".24"/>
<circle cx="191.4" cy="66.8" r=".24"/>
<circle cx="191.7" cy="66.7" r=".24"/>
<circle cx="195.3" cy="72.5" r=".24"/>
<circle cx="195.4" cy="72.4" r=".24"/>
<circle cx="195.7" cy="72.4" r=".24"/>
<circle cx="199.6" cy="68.8" r=".24"/>
<circle cx="200.7" cy="69.4" r=".24"/>
<circle cx="200.7" cy="72.6" r=".24"/>
<circle cx="201.2" cy="66.2" r=".24"/>
<circle cx="202.7" cy="70.3" r=".24"/>
<circle cx="208.3" cy="69.2" r=".24"/>
<circle cx="209" cy="69.4" r=".24"/>
<circle cx="213.7" cy="73.5" r=".24"/>
<circle cx="213.8" cy="73.8" r=".24"/>
<circle cx="213.9" cy="74.3" r=".24"/>
<circle cx="213.9" cy="74.6" r=".24"/>
<circle cx="213.9" cy="73.9" r=".24"/>
<circle cx="213.9" cy="74.2" r=".24"/>
<circle cx="214.6" cy="66.2" r=".24"/>
<circle cx="219.4" cy="73" r=".24"/>
<circle cx="350.5" cy="98.9" r=".24"/>
<circle cx="351.2" cy="99.9" r=".24"/>
<circle cx="351.4" cy="99.7" r=".24"/>
<circle cx="351.6" cy="98.9" r=".24"/>
<circle cx="351.7" cy="98.9" r=".24"/>
<circle cx="351.9" cy="98.8" r=".24"/>
<circle cx="368.8" cy="94.3" r=".24"/>
<circle cx="393.2" cy="98.4" r=".24"/>
<circle cx="396.5" cy="98.9" r=".24"/>
<circle cx="396.7" cy="98.9" r=".24"/>
<circle cx="397.6" cy="98.9" r=".24"/>
<circle cx="349.7" cy="114.4" r=".24"/>
<circle cx="349.8" cy="116" r=".24"/>
<circle cx="351.2" cy="109.2" r=".24"/>
<circle cx="351.3" cy="107.3" r=".24"/>
<circle cx="351.9" cy="115" r=".24"/>
<circle cx="352.9" cy="109.2" r=".24"/>
<circle cx="354.4" cy="104.3" r=".24"/>
<circle cx="395.2" cy="109.2" r=".24"/>
<circle cx="396.2" cy="115" r=".24"/>
<circle cx="396.8" cy="107.3" r=".24"/>
<circle cx="396.9" cy="109.2" r=".24"/>
<circle cx="398.3" cy="116" r=".24"/>
<circle cx="398.4" cy="114.4" r=".24"/>
<circle cx="393.6" cy="147.5" r=".24"/>
<circle cx="355.3" cy="176.5" r=".24"/>
<circle cx="393.6" cy="177.6" r=".24"/>
<circle cx="307" cy="199" r=".24"/>
<circle cx="307.6" cy="198.8" r=".24"/>
<circle cx="310.2" cy="198.1" r=".24"/>
<circle cx="314.7" cy="198.6" r=".24"/>
<circle cx="292.5" cy="209.6" r=".24"/>
<circle cx="292.7" cy="209.5" r=".24"/>
<circle cx="295.1" cy="213.4" r=".24"/>
<circle cx="295.2" cy="213.3" r=".24"/>
<circle cx="295.4" cy="213.4" r=".24"/>
<circle cx="298" cy="210.9" r=".24"/>
<circle cx="298" cy="211" r=".24"/>
<circle cx="298.7" cy="211.3" r=".24"/>
<circle cx="298.7" cy="213.5" r=".24"/>
<circle cx="299.1" cy="209.2" r=".24"/>
<circle cx="300" cy="211.9" r=".24"/>
<circle cx="301.2" cy="203.6" r=".24"/>
<circle cx="303.8" cy="211.3" r=".24"/>
<circle cx="304.2" cy="211.3" r=".24"/>
<circle cx="307.4" cy="214.1" r=".24"/>
<circle cx="307.5" cy="214.2" r=".24"/>
<circle cx="307.5" cy="214.6" r=".24"/>
<circle cx="307.5" cy="214.8" r=".24"/>
<circle cx="307.5" cy="214.4" r=".24"/>
<circle cx="307.7" cy="214.6" r=".24"/>
<circle cx="307.8" cy="214.7" r=".24"/>
<circle cx="308" cy="209.2" r=".24"/>
<circle cx="309" cy="209.2" r=".24"/>
<circle cx="311.2" cy="213.7" r=".24"/>
<circle cx="384.8" cy="222.3" r=".24"/>
<circle cx="85.7" cy="271.4" r=".24"/>
</g>
<!-- layer: Visible Narrow -->
<g fill="#000" stroke="#000" stroke-width=".25">
<circle cx="95.8" cy="53.5" r=".11"/>
<circle cx="224.9" cy="48.5" r=".11"/>
<circle cx="199.6" cy="68.7" r=".11"/>
<circle cx="199.6" cy="68.8" r=".11"/>
<circle cx="200.7" cy="69.3" r=".11"/>
<circle cx="200.7" cy="72.6" r=".11"/>
<circle cx="202.7" cy="70.3" r=".11"/>
<circle cx="213.8" cy="73.6" r=".11"/>
<circle cx="213.8" cy="73.7" r=".11"/>
<circle cx="213.9" cy="74" r=".11"/>
<circle cx="214" cy="74.2" r=".11"/>
<circle cx="214" cy="73.9" r=".11"/>
<circle cx="217.4" cy="74" r=".11"/>
<circle cx="218.2" cy="73.8" r=".11"/>
<circle cx="219.5" cy="72.9" r=".11"/>
<circle cx="350.5" cy="99" r=".11"/>
<circle cx="351.2" cy="99.9" r=".11"/>
<circle cx="351.7" cy="98.8" r=".11"/>
<circle cx="351.8" cy="98.9" r=".11"/>
<circle cx="351.9" cy="98.9" r=".11"/>
<circle cx="396.2" cy="98.9" r=".11"/>
<circle cx="396.3" cy="98.9" r=".11"/>
<circle cx="396.4" cy="98.9" r=".11"/>
<circle cx="396.4" cy="98.8" r=".11"/>
<circle cx="396.5" cy="98.8" r=".11"/>
<circle cx="397.6" cy="99" r=".11"/>
<circle cx="349.9" cy="116.1" r=".11"/>
<circle cx="350.5" cy="113.7" r=".11"/>
<circle cx="350.9" cy="112.7" r=".11"/>
<circle cx="351.4" cy="108.9" r=".11"/>
<circle cx="351.9" cy="114.9" r=".11"/>
<circle cx="396.2" cy="114.9" r=".11"/>
<circle cx="396.7" cy="108.9" r=".11"/>
<circle cx="397.2" cy="112.7" r=".11"/>
<circle cx="397.6" cy="113.7" r=".11"/>
<circle cx="398.2" cy="116.1" r=".11"/>
</g>
<!-- layer: Visible -->
<g fill="#000">
<circle cx="349.8" cy="109.2" r=".25"/>
<circle cx="398.3" cy="109.2" r=".25"/>
<circle cx="297.8" cy="209.2" r=".25"/>
</g>
<!-- layer: Border -->
<g fill="none" stroke="#000" stroke-width=".25">
<path d="M15 .1h-15v15M20 10.1h390v276.9h-390zM65 5.1v5M115 5.1v5M165 5.1v5M215 5.1v10M265 5.1v5M315 5.1v5M365 5.1v5M405 .1h15v15M15 52.9h5M410 52.9h5"/>
<path d="M15 100.7h5M410 100.7h5M15 148.6h10M405 148.6h10M15 196.4h5M410 196.4h5M15 244.2h5M410 244.2h5M0 282.1v14.9h15M65 287v5M115 287v5M165 287v5"/>
<path d="M215 282.1v9.9M265 287v5M315 287v5M365 287v5M420 282.1v14.9h-15"/>
</g>
<!-- layer: TitleBlock -->
<path d="M230 240.1h180v46.9h-180zM230 250h180M254 240.1v9.9M288 240.1v46.9M349 240.1v46.9M288 260.1h122M349 277.1h61M359 277.1v9.9M395 277.1v9.9" fill="none" stroke="#000" stroke-width=".36"/>
<!-- layer: Annotations -->
<g fill="none" stroke="#000" stroke-width=".25">
<path d="M60.7 16.7l2.4 .6M61 .1a32.7 32.7 0 0 1-20.5 38.4 32.7 32.7 0 0 1-40.5-16.1M380.8 236l.6 2.3"/>
<circle cx="374.6" cy="210.6" r="26.1"/>
</g>
<!-- layer: Dimensions -->
<g fill="none" stroke="#000" stroke-width=".25">
<path d="M278.1 7.6v9.9M281.6 9.6h53M338.1 7.6v9.9M234.6 59.5h19.8M236.6 52.5v3.5M236.6 59.5v8M322.4 59.5h13.7M324.4 52.5v3.5M324.4 59.5v8M356.6 43.5h9.8M364.4 47v33M179.7 79.2l1.7 9.8"/>
<path d="M234.6 67.5h19.8M236.6 71v3.5M322.4 67.5h13.7M324.4 71v3.5M75.3 96.6l1.6 9.8M170.7 91.3a11 11 0 0 0 1.5 5.2M170.9 97.3l-.4 .2M172.6 84.7l-.9 1.5-.6 1.6M172.7 91.2l-1.1 .1M174.4 99.2l1.4 1.1 1.6 .8M176.6 81.8l-97.6 16.2M182.7 92.7l5 8.5"/>
<path d="M356.6 83.5h9.8M50.5 108.4h24.7M52.5 111.9v21.9M111.5 105.6l22.9 11.2M111.8 109.6l-6.5 13.3M135.6 118.8l-8.2 16.7M137.2 119.5l5 8.5M138.9 119.5a3.2 3.2 0 0 1-3.3 1.4M138.9 116a3.2 3.2 0 0 0-5.1-.4 3.2 3.2 0 0 0 .9 5M139.3 116.9a3.2 3.2 0 0 1-1.1 3.3M140.6 115l-2.7 1.7M183.7 101.2l-39.5 23.3"/>
<path d="M278.1 102.1v9.9M281.6 110h53M338.1 102.1v9.9M50.5 137.3h24.7M77.2 139.3v49.6M101.9 125.2l22.8 11.2M126.5 139.3v49.6M80.7 186.9h42.3M35.5 207.7v29.7M37.5 217.6v19.8M39 209.7h63M41 219.6h59"/>
<path d="M103.5 217.6v19.8M105.5 207.7v29.7M42.8 255.6l25.6 9.8M99.4 255.1l-26.8 10.3M100.7 256.8l8.4 21.8M102.3 250.6h21.9M122.3 254v8.6M71.2 268l8.3 21.9M71.9 262.2l-1.4-.3-1.4 .3M72.5 266.1h51.7M105.1 278l-23 8.8"/>
</g>
<g fill="#000" stroke="#000" stroke-width=".25">
<path d="M278.1 9.6l3.5-.6v1.2zM334.6 9l3.5 .6-3.5 .6zM236 56h1.2l-.6 3.5zM323.8 56h1.2l-.6 3.5zM364.4 43.5l.6 3.5h-1.1zM236.6 67.5l.6 3.5h-1.2zM324.4 67.5l.6 3.5h-1.2zM363.9 80h1.1l-.6 3.5zM75.6 98.6l3.4-1.2 .1 1.2zM170.5 87.8l1.2 .1-1 3.4zM172.2 96.5l2.7 2.4-.9 .7zM176.5 81.2h3.6l-3.4 1.1z"/>
<path d="M52.5 108.4l.6 3.5h-1.2zM113.3 106.5l-1 3.4-1-.5zM138.9 116l.5 3.5h-1.2zM183.4 100.7l3.3-1.2-2.7 2.3zM278.1 110l3.5-.6v1.2zM334.6 109.4l3.5 .6-3.5 .6zM51.9 133.8h1.2l-.6 3.5zM104.7 122.6l1.1 .6-2.1 2.9zM134.7 120.6l3.4-1 .2 1.2zM141.2 126.3l2.7-2.3 .6 1zM77.2 186.9l3.5-.6v1.2zM123 186.3l3.5 .6-3.5 .6z"/>
<path d="M35.5 209.7l3.5-.6v1.2zM37.5 219.6l3.5-.6v1.2zM100 219l3.5 .6-3.5 .6zM102 209.1l3.5 .6-3.5 .6zM122.3 250.6l.6 3.4h-1.2zM68.7 261.8l.8 .8-2.9 2zM72.3 261.8l2.1 2.8-2.9-2zM104.9 277.5l3.4-.7-3 1.8zM121.7 262.6h1.2l-.6 3.5zM78.8 288l3.1-1.8 .4 1.1z"/>
</g>
<g font-size="7">
<text x="65.6" y="21.2">A</text>
<text x="85.5" y="194.5">Rear Wing edges</text>
<text x="27.3" y="203.1">Rear Wing Measurements</text>
<text x="380.2" y="245.8">B</text>
<text x="289" y="270.6">Peregrine V2</text>
<text x="377.5" y="273">2</text>
</g>
<g font-size="4.9">
<text x="305.4" y="8">60</text>
<text x="235" y="64.8" transform="rotate(-90 235 64.8)">8</text>
<text x="322.8" y="64.8" transform="rotate(-90 322.8 64.8)">8</text>
<text x="362.9" y="66.1" transform="rotate(-90 362.9 66.1)">40</text>
<text x="191.1" y="80" transform="rotate(70 191.1 80)">28.61°</text>
<text x="121.6" y="89.4" transform="rotate(-9 121.6 89.4)">26.48</text>
<text x="305.4" y="108.4">60</text>
<text x="105.5" y="118.9" transform="rotate(-64 105.5 118.9)">5.45</text>
<text x="125.8" y="118.7" transform="rotate(-32 125.8 118.7)">211.87°</text>
<text x="158" y="114.5" transform="rotate(-30 158 114.5)">13.21</text>
<text x="50.9" y="127.6" transform="rotate(-90 50.9 127.6)">7.23</text>
<text x="237" y="126.2">Virtual Cargo Demarcation and</text>
<text x="236.7" y="132">measurements</text>
<text x="210.7" y="165.4">Virtual Cargo Side View</text>
<text x="95.6" y="185.3">12.32</text>
<text x="67.8" y="208.1">70</text>
<text x="67.8" y="218">66</text>
<text x="231" y="248.5">Engineering</text>
<text x="255" y="248.5">Design Reference</text>
<text x="289" y="248.5">TEAM BLITZ FALCON 6</text>
<text x="326.2" y="248.5">6/14/2020</text>
<text x="64.8" y="257.5" transform="rotate(23 64.8 257.5)">138.29°</text>
<text x="350" y="258.6">Complete</text>
<text x="120.7" y="264.6" transform="rotate(-90 120.7 264.6)">15.57</text>
<text x="87.3" y="283.1" transform="rotate(-21 87.3 283.1)">31.57</text>
<text x="360" y="285.5">6/14/2020</text>
<text x="399.1" y="285.7">2/4</text>
</g>
<g font-size="3.5">
<text x="39" y="8.8">1</text>
<text x="89" y="8.8">2</text>
<text x="139" y="8.8">3</text>
<text x="189" y="8.8">4</text>
<text x="239" y="8.8">5</text>
<text x="289" y="8.8">6</text>
<text x="339" y="8.8">7</text>
<text x="389" y="8.8">8</text>
<text x="16.3" y="30.2">A</text>
<text x="411.3" y="30.2">A</text>
<text x="16.3" y="78">B</text>
<text x="411.3" y="78">B</text>
<text x="16.2" y="125.9">C</text>
<text x="411.2" y="125.9">C</text>
<text x="16.2" y="173.7">D</text>
<text x="411.2" y="173.7">D</text>
<text x="16.3" y="221.6">E</text>
<text x="411.3" y="221.6">E</text>
<text x="16.4" y="269.4">F</text>
<text x="411.4" y="269.4">F</text>
<text x="39" y="290.8">1</text>
<text x="89" y="290.8">2</text>
<text x="139" y="290.8">3</text>
<text x="189" y="290.8">4</text>
<text x="239" y="290.8">5</text>
<text x="289" y="290.8">6</text>
<text x="339" y="290.8">7</text>
<text x="389" y="290.8">8</text>
</g>
<g font-size="2.5">
<text x="231" y="242.9">Dept.</text>
<text x="255" y="242.9">Technical reference</text>
<text x="289" y="242.9">Created by</text>
<text x="350" y="242.9">Approved by</text>
<text x="289" y="252.8">Document type</text>
<text x="350" y="252.8">Document status</text>
<text x="289" y="262.9">Title</text>
<text x="350" y="262.9">DWG No.</text>
<text x="350" y="279.9">Rev.</text>
<text x="360" y="279.9">Date of issue</text>
<text x="396" y="279.9">Sheet</text>
</g>
</svg>
